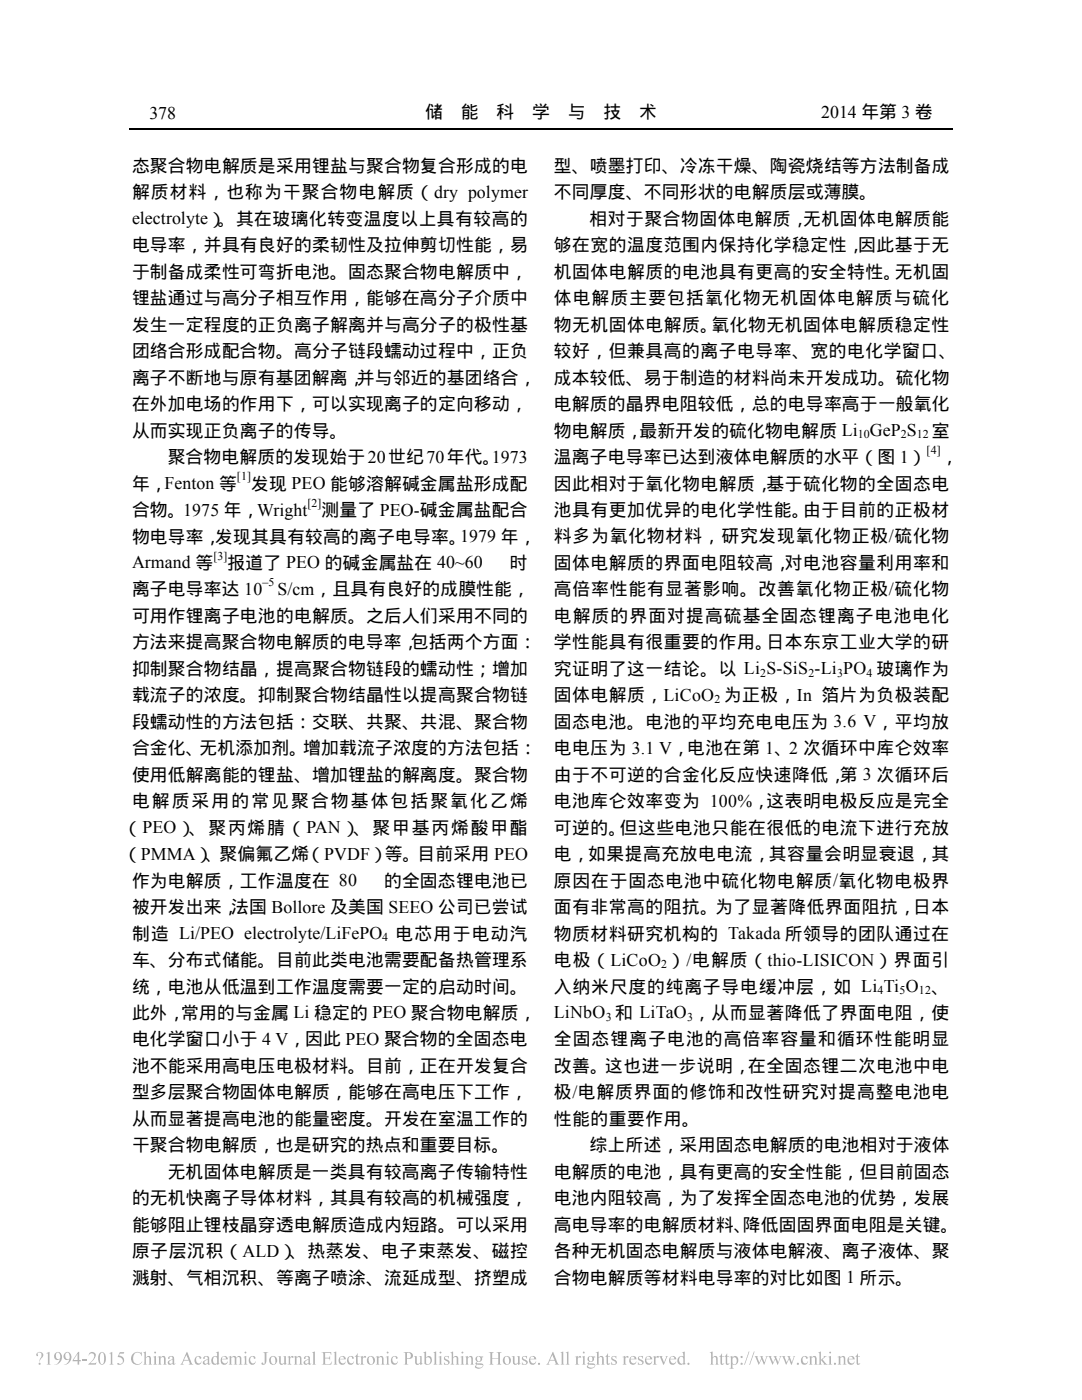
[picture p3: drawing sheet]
<svg xmlns="http://www.w3.org/2000/svg" width="216mm" height="279mm" viewBox="0 0 216 279" stroke-linecap="round" stroke-linejoin="round" font-family="sans-serif">
<path d="M25.8 25.7h164.3" fill="none" stroke="#000" stroke-width=".23"/>
<g fill="#b3b3b3">
<path d="M7.3 270.1a.73 .73 0 0 1 1.2 0 .73 .73 0 0 1-.3 1.1l-.3 .5v-.4a.93 .93 0 0 0 .1-1.3l-.2-.1a.48 .48 0 0 0-.3 .7l-.2-.1zM7.7 272.2a.22 .22 0 0 1 .4 0 .22 .22 0 0 1-.4 0z" fill-rule="evenodd"/>
<path d="M141.6 269.9l.6-.2v1.2a.54 .54 0 0 1 .7-.3 .54 .54 0 0 1 .3 .8v.8l.3 .1h-.9l.3-.2v-1a.35 .35 0 0 0-.3-.3 .35 .35 0 0 0-.4 .3v1.1l.3 .1h-.9l.3-.2v-2z" fill-rule="evenodd"/>
<path d="M13 269.9a.93 .93 0 0 1 1.1 .3 .93 .93 0 0 1 .1 1.2 1.34 1.34 0 0 1-1.5 .9 1.26 1.26 0 0 0 1.1-1 .77 .77 0 0 1-1.1-.3 .77 .77 0 0 1 .3-1.1zM13.3 270a.64 .64 0 0 0-.3 .8 .64 .64 0 0 0 .9 .3 .99 .99 0 0 0-.5-1.2z" fill-rule="evenodd"/>
<path d="M15.6 269.8h.2v1.6h.3v.3h-.3v.6h-.3v-.6h-1v-.2zM15.5 270.2l-.8 1.2h.8z" fill-rule="evenodd"/>
<path d="M16.4 271.3h1v.3h-1z" fill-rule="evenodd"/>
<path d="M17.9 270a.73 .73 0 0 1 1 0 .73 .73 0 0 1 0 1l-.9 1.1h.9l.4-.2-.2 .4h-1.5a2.65 2.65 0 0 0 1.2-1.9 .6 .6 0 0 0-.6-.3 .6 .6 0 0 0-.5 .4z" fill-rule="evenodd"/>
<path d="M19.9 270a.67 .67 0 0 1 .8-.1 .67 .67 0 0 1 .4 .6 1.34 1.34 0 0 1-.7 1.9 1.53 1.53 0 0 1-.5-2.4zM20.2 269.9a2.28 2.28 0 0 0 0 2.3h.3a2.23 2.23 0 0 0 0-2.3z" fill-rule="evenodd"/>
<path d="M21.8 270.1l.6-.3v2.3l.3 .2h-.9l.3-.1v-1.7v-.4z" fill-rule="evenodd"/>
<path d="M45.5 270.8l.6-.2v.4a.52 .52 0 0 1 .5-.4 .52 .52 0 0 1 .5 .4 .53 .53 0 0 1 .7-.4 .53 .53 0 0 1 .4 .7v.8l.2 .2h-.8l.3-.2v-.9a.35 .35 0 0 0-.3-.4 .35 .35 0 0 0-.4 .3v1.1l.2 .1h-.8l.2-.1v-1a.37 .37 0 0 0-.2-.4 .37 .37 0 0 0-.5 .2v1.1l.3 .2h-.8l.2-.1v-1.3z" fill-rule="evenodd"/>
<path d="M125.8 270.9a.67 .67 0 0 1 .8-.3 .67 .67 0 0 1 .4 .7h-1.2a.6 .6 0 0 0 .4 .8 .6 .6 0 0 0 .8-.4 .74 .74 0 0 1-1 .7 .74 .74 0 0 1-.4-1.1zM126 270.8l-.2 .4h.8a.39 .39 0 0 0-.2-.4 .39 .39 0 0 0-.4 0z" fill-rule="evenodd"/>
<path d="M28.5 269.9l.6-.2v1.2a.55 .55 0 0 1 .7-.2 .55 .55 0 0 1 .3 .7v.7l.3 .2h-.8l.2-.2v-1a.35 .35 0 0 0-.3-.3 .35 .35 0 0 0-.4 .3v1l.3 .2h-.9l.3-.1v-.2v-1.8v-.2z" fill-rule="evenodd"/>
<path d="M78.2 270.9a.54 .54 0 0 1 .7-.4 .54 .54 0 0 1 .3 .7h-.1a.42 .42 0 0 0-.5-.5 .42 .42 0 0 0-.3 .6 .59 .59 0 0 0 .4 .8 .59 .59 0 0 0 .7-.4 .75 .75 0 0 1-1 .6 .75 .75 0 0 1-.4-1z" fill-rule="evenodd"/>
<path d="M9.2 270.1l.7-.3v2.4l.3 .1h-.9l.3-.1v-2z" fill-rule="evenodd"/>
<path d="M53.6 271.5a.85 .85 0 0 1 1.7 0 .85 .85 0 0 1-1.7 0zM54.2 270.9a.86 .86 0 0 0 .5 1.3 .91 .91 0 0 0-.3-1.5z" fill-rule="evenodd"/>
<path d="M128.9 270.9a.69 .69 0 0 1 .8-.3 .69 .69 0 0 1 .4 .7h-1.2a.6 .6 0 0 0 .4 .7 .6 .6 0 0 0 .8-.3 .7 .7 0 0 1-.8 .7 .7 .7 0 0 1-.6-.9zM129.1 270.8l-.2 .4h.9a.4 .4 0 0 0-.3-.4 .4 .4 0 0 0-.4 0z" fill-rule="evenodd"/>
<path d="M39.1 270.9a.56 .56 0 0 1 .6-.3 .56 .56 0 0 1 .4 .5 .27 .27 0 0 1-.3 0 .27 .27 0 0 1-.1-.3 .6 .6 0 0 0-.6 .3 .6 .6 0 0 0 .2 .8 .55 .55 0 0 0 .5 .2 .55 .55 0 0 0 .5-.4 .76 .76 0 0 1-1 .6 .76 .76 0 0 1-.5-1z" fill-rule="evenodd"/>
<path d="M88.7 270.8l.9-.2v.6a.45 .45 0 0 0-.3-.4 .45 .45 0 0 0-.5 .1v.2l.3 .2a.59 .59 0 0 1 .5 .8 .59 .59 0 0 1-.9 .2l-.1 .1v-.6a.45 .45 0 0 0 .3 .4 .45 .45 0 0 0 .5-.2v-.2l-.7-.4-.1-.3z" fill-rule="evenodd"/>
<path d="M44.2 270.9a.69 .69 0 0 1 .8-.3 .69 .69 0 0 1 .5 .7h-1.2a.6 .6 0 0 0 .3 .7 .6 .6 0 0 0 .8-.3 .7 .7 0 0 1-.8 .7 .7 .7 0 0 1-.6-.9zM44.4 270.8l-.1 .4h.8a.4 .4 0 0 0-.2-.4 .4 .4 0 0 0-.5 0z" fill-rule="evenodd"/>
<path d="M23.9 269.8h.9l-.1 .4h-.8l-.2 .3a.92 .92 0 0 1 1.1 1.1 .92 .92 0 0 1-1.4 .6l.1-.2a.66 .66 0 0 0 1-.2 .66 .66 0 0 0-.5-.9l-.5-.1z" fill-rule="evenodd"/>
<path d="M133.7 270.9a.69 .69 0 0 1 .8-.3 .69 .69 0 0 1 .4 .7h-1.2a.6 .6 0 0 0 .4 .7 .6 .6 0 0 0 .8-.3 .7 .7 0 0 1-.8 .7 .7 .7 0 0 1-.6-.9zM133.9 270.8l-.2 .4h.8a.4 .4 0 0 0-.2-.4 .4 .4 0 0 0-.4 0z" fill-rule="evenodd"/>
<path d="M49.8 270.9a.54 .54 0 0 1 .7-.4 .54 .54 0 0 1 .4 .7h-.2a.42 .42 0 0 0-.5-.5 .42 .42 0 0 0-.3 .6 .59 .59 0 0 0 .4 .8 .59 .59 0 0 0 .7-.4 .75 .75 0 0 1-.9 .6 .75 .75 0 0 1-.4-1z" fill-rule="evenodd"/>
<path d="M52.5 269.8h1l-.3 .3v1.4a.62 .62 0 0 1-.2 .7 .62 .62 0 0 1-.8 0l.1-.3 .2 .1 .2 .3 .1-.3v-1.9z" fill-rule="evenodd"/>
<path d="M55.4 270.7h.6v1.1a.36 .36 0 0 0 .3 .4 .36 .36 0 0 0 .4-.3v-1.1l-.2-.1h.5v1.4l.3 .1-.6 .2v-.3a.54 .54 0 0 1-.6 .3 .54 .54 0 0 1-.4-.7v-.9z" fill-rule="evenodd"/>
<path d="M57.3 270.8l.6-.2v.4l.4-.4a.18 .18 0 0 1 .3 .1 .18 .18 0 0 1-.2 .3l-.3-.1-.2 .2v1.1l.3 .1h-.9l.3-.1v-.2v-1.1z" fill-rule="evenodd"/>
<path d="M105.8 270.9a.69 .69 0 0 1 .7-.3 .69 .69 0 0 1 .5 .7h-1.2a.6 .6 0 0 0 .4 .7 .6 .6 0 0 0 .7-.3 .7 .7 0 0 1-.7 .7 .7 .7 0 0 1-.6-.9zM105.9 270.8l-.1 .4h.8a.4 .4 0 0 0-.2-.4 .4 .4 0 0 0-.5 0z" fill-rule="evenodd"/>
<path d="M62.3 269.9l.5-.2v2.5l.3 .1h-.8l.2-.1v-.2v-1.9z" fill-rule="evenodd"/>
<path d="M60.8 270.8a.6 .6 0 0 1 .7-.2 .6 .6 0 0 1 .3 .6l.1 1 .2-.1-.4 .3-.1-.3a.49 .49 0 0 1-.8 .3 .49 .49 0 0 1-.1-.8l.9-.3-.1-.3a.32 .32 0 0 0-.4-.3 .32 .32 0 0 0-.2 .5h-.2l-.1-.2zM61 271.7v.4h.3l.3-.1v-.6z" fill-rule="evenodd"/>
<path d="M64.2 269.8h1.9v.6l-.3-.4h-.9v1l.8-.1 .2-.3v.9l-.2-.4h-.8v1l.1 .1a.89 .89 0 0 0 1.2-.5l-.1 .6h-1.9l.3-.1v-.3v-1.8z" fill-rule="evenodd"/>
<path d="M66.5 269.9l.6-.2v2.4l.2 .2h-.8l.3-.1v-2.1z" fill-rule="evenodd"/>
<path d="M92.1 269.9a.2 .2 0 0 1 .4 0 .2 .2 0 0 1-.4 0zM91.8 270.8l.6-.2v1.5l.3 .2h-.8l.2-.1v-1.3z" fill-rule="evenodd"/>
<path d="M71.3 270.1l.1 .6h.4v.1h-.4v1.2l.1 .2 .3-.1a.38 .38 0 0 1-.5 .3 .38 .38 0 0 1-.3-.5v-1.1l-.2-.1z" fill-rule="evenodd"/>
<path d="M130.2 270.8l.6-.2v.4l.3-.3 .2-.1a.21 .21 0 0 1 .1 .4 .2 .2 0 0 1-.3-.1l-.3 .2v1l.3 .2h-.9l.3-.1v-1.3z" fill-rule="evenodd"/>
<path d="M71.8 270.8l.6-.2v.4l.3-.3 .2-.1a.21 .21 0 0 1 .1 .4 .21 .21 0 0 1-.4-.1l-.2 .2v1l.3 .2h-.9l.3-.1v-1.3z" fill-rule="evenodd"/>
<path d="M127.4 270.8l.9-.2v.6a.47 .47 0 0 0-.3-.4 .47 .47 0 0 0-.5 .1l.3 .4a.59 .59 0 0 1 .6 .8 .59 .59 0 0 1-1 .2l-.1 .1v-.6a.48 .48 0 0 0 .3 .4 .48 .48 0 0 0 .6-.2l-.1-.2-.7-.4-.1-.3z" fill-rule="evenodd"/>
<path d="M77.2 269.9a.18 .18 0 0 1 .3 0 .18 .18 0 0 1-.3 0zM76.9 270.8l.6-.2v1.5l.3 .2h-.9l.3-.1v-.2v-1.1z" fill-rule="evenodd"/>
<path d="M30.8 269.9a.18 .18 0 0 1 .3 0 .18 .18 0 0 1-.3 0zM30.5 270.8l.6-.2v1.5l.3 .2h-.8l.2-.1v-1.3z" fill-rule="evenodd"/>
<path d="M80.5 269.8h.9a.74 .74 0 0 1 1 .8 .74 .74 0 0 1-1.1 .6h-.1v.9l.4 .2h-1.1l.3-.1 .1-.3v-1.8zM81.2 270v1.1a.57 .57 0 0 0 .8-.6 .57 .57 0 0 0-.8-.5z" fill-rule="evenodd"/>
<path d="M82.5 270.7h.6v1.1a.36 .36 0 0 0 .3 .4 .36 .36 0 0 0 .5-.3l-.1-1.1-.2-.1h.5v1.2l.1 .3h.2l-.5 .2v-.3a.54 .54 0 0 1-.7 .3 .54 .54 0 0 1-.4-.7v-.8z" fill-rule="evenodd"/>
<path d="M48.8 269.9a.2 .2 0 0 1 .4 0 .2 .2 0 0 1-.4 0zM48.6 270.8l.5-.2 .1 1.5 .2 .2h-.8l.2-.1 .1-.2-.1-1.1z" fill-rule="evenodd"/>
<path d="M86.5 269.9l.5-.2v2.5l.3 .1h-.8l.2-.1v-.2v-1.9z" fill-rule="evenodd"/>
<path d="M87.7 269.9a.2 .2 0 0 1 .4 0 .2 .2 0 0 1-.4 0zM87.5 270.8l.6-.2v1.5l.2 .2h-.8l.2-.1v-1.3z" fill-rule="evenodd"/>
<path d="M40.6 270.9a.61 .61 0 0 1 .7-.3 .61 .61 0 0 1 .4 .6l.1 1 .2-.1-.4 .3-.1-.3a.49 .49 0 0 1-.8 .3 .49 .49 0 0 1-.1-.8l.9-.3-.1-.3a.32 .32 0 0 0-.4-.3 .32 .32 0 0 0-.2 .5h-.2zM40.9 271.7v.4h.3l.3-.1v-.6z" fill-rule="evenodd"/>
<path d="M67.8 270.9a.67 .67 0 0 1 .8-.3 .67 .67 0 0 1 .4 .7h-1.2a.6 .6 0 0 0 .4 .8 .6 .6 0 0 0 .8-.4 .74 .74 0 0 1-1 .7 .74 .74 0 0 1-.4-1.1zM68 270.8l-.2 .4h.8a.39 .39 0 0 0-.2-.4 .39 .39 0 0 0-.4 0z" fill-rule="evenodd"/>
<path d="M145.6 270.8l.6-.2v.4a.62 .62 0 0 1 .7-.3 .62 .62 0 0 1 .4 .7 .76 .76 0 0 1-.3 .8 .76 .76 0 0 1-.8 0v.8l.2 .2h-.9l.3-.2v-.2v-1.9zM146.2 271.1v.6a.46 .46 0 0 0 .5 .6 .46 .46 0 0 0 .3-.7 .49 .49 0 0 0-.2-.7 .49 .49 0 0 0-.6 .2z" fill-rule="evenodd"/>
<path d="M92.7 270.8l.6-.2v.3a.54 .54 0 0 1 .7-.3 .54 .54 0 0 1 .4 .7v.9l.2 .1h-.8l.3-.2v-.8l-.1-.4-.2-.1-.5 .3v1l.3 .2h-.8l.2-.2v-1.2z" fill-rule="evenodd"/>
<path d="M95.1 270.8l.4-.2 .9 .1v.2h-.3a.68 .68 0 0 1-.1 .8 .68 .68 0 0 1-.8 .1l-.1 .2 .1 .1a1.02 1.02 0 0 1 1.2 .4 .95 .95 0 0 1-.7 .6 .95 .95 0 0 1-.9-.3l.3-.5-.2-.2 .3-.4-.3-.5zM95.3 270.8a.48 .48 0 0 0-.1 .6 .48 .48 0 0 0 .6 .2 .48 .48 0 0 0 .1-.6 .48 .48 0 0 0-.6-.2zM95.1 272.3l-.1 .3a.73 .73 0 0 0 .7 .3 .73 .73 0 0 0 .6-.4z" fill-rule="evenodd"/>
<path d="M114.7 270.8l.6-.2v.4l.3-.3 .2-.1a.21 .21 0 0 1 .1 .4 .21 .21 0 0 1-.4-.1l-.2 .2v1l.3 .2h-.9l.3-.1v-1.3z" fill-rule="evenodd"/>
<path d="M97.5 269.8h1.1l-.4 .3v.9h1.2v-1l-.3-.2h1l-.3 .3v2l.3 .2h-1l.3-.1v-1.1h-1.2v1l.4 .2h-1.1l.3-.1 .1-.3v-1.8z" fill-rule="evenodd"/>
<path d="M167.1 270.8l.6-.2v.3a.52 .52 0 0 1 .6-.3 .52 .52 0 0 1 .4 .7v.9l.2 .1h-.8h.2l.1-.3v-.9l-.3-.3-.4 .3v1.1l.2 .1h-.8l.3-.2v-1.2z" fill-rule="evenodd"/>
<path d="M102.1 270.7h.6v1.1a.36 .36 0 0 0 .2 .4 .36 .36 0 0 0 .5-.3l-.1-1.1-.2-.1h.6v1.4l.3 .1-.6 .2v-.3a.54 .54 0 0 1-.7 .3 .54 .54 0 0 1-.4-.7v-.9z" fill-rule="evenodd"/>
<path d="M104.3 270.8l.9-.2v.6a.47 .47 0 0 0-.3-.4 .47 .47 0 0 0-.5 .1l.2 .4a.59 .59 0 0 1 .6 .8 .59 .59 0 0 1-1 .2l-.1 .1v-.6a.48 .48 0 0 0 .4 .4 .48 .48 0 0 0 .5-.2l-.1-.2-.7-.4-.1-.3z" fill-rule="evenodd"/>
<path d="M69.5 270.9a.54 .54 0 0 1 .6-.4 .54 .54 0 0 1 .4 .7h-.2a.42 .42 0 0 0-.5-.5 .42 .42 0 0 0-.3 .6 .59 .59 0 0 0 .4 .8 .59 .59 0 0 0 .8-.4 .75 .75 0 0 1-1 .6 .75 .75 0 0 1-.4-1z" fill-rule="evenodd"/>
<path d="M156 270.7h.7l-.1 .1 .4 1.1 .4-.8-.4-.4h.8l-.2 .2 .4 1 .4-1.1-.2-.1h.5l-.2 .2-.5 1.5-.6-1.1-.6 1.1-.6-1.5z" fill-rule="evenodd"/>
<path d="M110.3 269.8l1 2.3 .3 .2h-1l.3-.2-.2-.6h-1l-.2 .6 .2 .2h-.7l.4-.4zM110.2 270.4l-.5 1h.9z" fill-rule="evenodd"/>
<path d="M111.8 269.9l.6-.2v2.4l.2 .2h-.8l.3-.1v-2.1z" fill-rule="evenodd"/>
<path d="M112.9 269.9l.5-.2v2.3l.1 .2 .2 .1h-.8l.2-.1v-.2v-1.8v-.2z" fill-rule="evenodd"/>
<path d="M43.1 269.9l.5-.2v2.4l.3 .1-.6 .2v-.3a.7 .7 0 0 1-.9 .1 .7 .7 0 0 1-.2-.9l.3-.6 .5-.1 .3 .2v-.7zM42.7 270.9a.77 .77 0 0 0 .5 1.2l.1-.1v-.8a.39 .39 0 0 0-.2-.4 .39 .39 0 0 0-.4 .1z" fill-rule="evenodd"/>
<path d="M116.3 269.9a.2 .2 0 0 1 .4 0 .2 .2 0 0 1-.4 0zM116.1 270.8l.6-.2v1.6l.2 .1h-.8l.2-.2v-1.2z" fill-rule="evenodd"/>
<path d="M117.4 270.8l.5-.2 .9 .2-.4 .1a.68 .68 0 0 1-.1 .8 .68 .68 0 0 1-.8 .1l-.1 .2 .3 .1a.72 .72 0 0 1 1.1 .5 .9 .9 0 0 1-.8 .6 .9 .9 0 0 1-.9-.5l.3-.4-.2-.1 .1-.2 .2-.3-.3-.3zM117.6 270.8a.49 .49 0 0 0-.1 .6 .49 .49 0 0 0 .6 .2 .5 .5 0 0 0 .1-.6 .5 .5 0 0 0-.6-.2zM117.5 272.3l-.2 .3a.73 .73 0 0 0 .7 .3 .73 .73 0 0 0 .6-.4z" fill-rule="evenodd"/>
<path d="M160.1 270.9a.56 .56 0 0 1 .6-.3 .56 .56 0 0 1 .4 .5 .27 .27 0 0 1-.3 0 .27 .27 0 0 1-.1-.3 .6 .6 0 0 0-.6 .3 .6 .6 0 0 0 .2 .8 .55 .55 0 0 0 .5 .2 .55 .55 0 0 0 .5-.4 .76 .76 0 0 1-1 .6 .76 .76 0 0 1-.5-1z" fill-rule="evenodd"/>
<path d="M121.3 270.1v.6h.4v.1h-.4v1.2l.1 .2 .4-.1a.38 .38 0 0 1-.5 .3 .38 .38 0 0 1-.3-.5v-1.1l-.2-.1z" fill-rule="evenodd"/>
<path d="M122.1 270.8l.9-.2v.6a.44 .44 0 0 0-.3-.4 .44 .44 0 0 0-.5 .1l.3 .4a.59 .59 0 0 1 .5 .8 .59 .59 0 0 1-.9 .2l-.1 .1v-.6a.48 .48 0 0 0 .3 .4 .48 .48 0 0 0 .5-.2v-.2l-.8-.6z" fill-rule="evenodd"/>
<path d="M74.9 270.8l.6-.2v.3a.52 .52 0 0 1 .7-.3 .52 .52 0 0 1 .3 .7l.1 .9 .2 .1h-.8h.2v-.3v-.9l-.2-.3-.5 .3v1.1l.3 .1h-.8l.2-.2v-1.2z" fill-rule="evenodd"/>
<path d="M124.2 270.8l.6-.2v.4l.3-.3h.3a.23 .23 0 0 1-.2 .3 .23 .23 0 0 1-.2-.1l-.2 .2v1l.3 .2h-.9l.3-.1v-1.3z" fill-rule="evenodd"/>
<path d="M153.3 270.7h.7l-.1 .2 .4 1 .4-.8-.4-.4h.7l-.1 .2 .4 1 .4-1.1-.2-.1h.5l-.3 .2-.5 1.5-.5-1.1-.6 1.1-.6-1.5z" fill-rule="evenodd"/>
<path d="M73.1 271.5a.86 .86 0 0 1 1.7 0 .86 .86 0 0 1-1.7 0zM73.7 270.9a1.07 1.07 0 0 0 .3 1.4 .83 .83 0 0 0 .5-.9 .83 .83 0 0 0-.6-.7z" fill-rule="evenodd"/>
<path d="M37.3 269.8l1 2.3 .3 .2h-1l.3-.2-.3-.6h-.9l-.3 .6 .3 .2h-.8l.5-.4zM37.2 270.4l-.5 1h.9z" fill-rule="evenodd"/>
<path d="M118.9 269.9l.6-.2v1.2a.55 .55 0 0 1 .7-.3 .55 .55 0 0 1 .3 .8v.8l.2 .1h-.8l.3-.2v-1a.35 .35 0 0 0-.4-.3 .35 .35 0 0 0-.3 .3v1.1l.2 .1h-.8l.2-.1v-2.1z" fill-rule="evenodd"/>
<path d="M84.4 269.9l.6-.2v1.2a.69 .69 0 0 1 1-.1 .69 .69 0 0 1 .1 .9 .91 .91 0 0 1-1.4 .5v-2.1zM85.1 271l-.1 1.1a.53 .53 0 0 0 .7 .1 .53 .53 0 0 0 .2-.7 .51 .51 0 0 0-.2-.5 .51 .51 0 0 0-.6 0z" fill-rule="evenodd"/>
<path d="M136.1 269.9l.5-.2v2.2l.1 .3h.2l-.6 .2v-.3a.75 .75 0 0 1-1 .1 .75 .75 0 0 1 0-1.1l.5-.5 .5 .2v-.8zM135.7 270.9a.75 .75 0 0 0-.2 .8 .75 .75 0 0 0 .7 .4l.1-.1v-.8a.39 .39 0 0 0-.2-.4 .39 .39 0 0 0-.4 .1z" fill-rule="evenodd"/>
<path d="M58.6 270.8l.6-.2v.3a.52 .52 0 0 1 .6-.3 .52 .52 0 0 1 .3 .7l.1 .9 .2 .1h-.8h.2l.1-.3-.1-.9-.2-.3-.4 .3v1.1l.2 .1h-.8l.2-.2v-1.2z" fill-rule="evenodd"/>
<path d="M31.4 270.8l.6-.2v.3a.54 .54 0 0 1 .7-.3 .54 .54 0 0 1 .4 .7v.9l.2 .1h-.8l.2-.2v-.8v-.4l-.2-.1-.5 .3v1l.3 .2h-.8l.2-.2v-1.2z" fill-rule="evenodd"/>
<path d="M11 270.1a.85 .85 0 0 1 1.1-.1 .85 .85 0 0 1 .3 1.1 1.38 1.38 0 0 1-1.6 1.2 1.2 1.2 0 0 0 1.2-1 .75 .75 0 0 1-1.1-.1 .75 .75 0 0 1 .1-1.1zM11.3 270.1a.65 .65 0 0 0-.1 .8 .65 .65 0 0 0 .7 .3 .74 .74 0 0 0-.5-1.2z" fill-rule="evenodd"/>
<path d="M144 270.1l.1 .6h.4v.1h-.4v1.2l.1 .2 .3-.1a.39 .39 0 0 1-.4 .3 .39 .39 0 0 1-.3-.5v-1.1l-.3-.1z" fill-rule="evenodd"/>
<path d="M145.1 270.1v.6h.4v.1h-.4v1.2l.1 .2 .4-.1a.38 .38 0 0 1-.5 .3 .38 .38 0 0 1-.3-.5v-1.1l-.3-.1z" fill-rule="evenodd"/>
<path d="M33.7 270.8a.62 .62 0 0 1 .7-.2 .62 .62 0 0 1 .3 .6l.1 .9h.2l-.4 .3-.2-.3a.48 .48 0 0 1-.7 .3 .48 .48 0 0 1-.1-.8l.8-.3v-.3a.33 .33 0 0 0-.4-.3 .33 .33 0 0 0-.2 .5l-.2-.1zM33.8 271.7l.1 .4h.3l.2-.1v-.6z" fill-rule="evenodd"/>
<path d="M147.8 270.8a.21 .21 0 0 1 .4 0 .21 .21 0 0 1-.4 0zM147.7 272.2a.25 .25 0 0 1 .5 0 .25 .25 0 0 1-.5 0z" fill-rule="evenodd"/>
<path d="M149.4 269.7h.1l-.9 2.7h-.1z" fill-rule="evenodd"/>
<path d="M150.4 269.7h.2l-1 2.7h-.1z" fill-rule="evenodd"/>
<path d="M150.6 270.7h.7h-.2v.3l.4 .9 .4-.8-.3-.4h.7l-.1 .2 .3 1 .4-1-.2-.2h.5l-.2 .2-.5 1.5-.5-1.1-.6 1.1z" fill-rule="evenodd"/>
<path d="M26.6 270.1a1.78 1.78 0 0 1 1.6-.2l.1-.1v.9a.92 .92 0 0 0-1.1-.7 .92 .92 0 0 0-.6 1.1 .98 .98 0 0 0 .6 1.1 .98 .98 0 0 0 1.2-.5 1.24 1.24 0 0 1-1.9 .3 1.24 1.24 0 0 1 .1-1.9z" fill-rule="evenodd"/>
<path d="M89.9 269.9l.5-.2v1.2a.55 .55 0 0 1 .7-.2 .55 .55 0 0 1 .3 .7v.7l.3 .2h-.8l.2-.2v-1a.35 .35 0 0 0-.3-.3 .35 .35 0 0 0-.4 .3v1l.3 .2h-.8l.2-.1v-.2v-1.8v-.2z" fill-rule="evenodd"/>
<path d="M100.3 271.5a.85 .85 0 0 1 1.7 0 .85 .85 0 0 1-1.7 0zM100.8 270.9a.86 .86 0 0 0 .6 1.3 .91 .91 0 0 0-.4-1.5z" fill-rule="evenodd"/>
<path d="M161.3 270.8l.6-.2v.3a.54 .54 0 0 1 .7-.3 .54 .54 0 0 1 .3 .7v.9l.3 .1h-.8l.2-.2v-.8v-.4l-.3-.1-.4 .3v1l.3 .2h-.8l.2-.2v-1.2z" fill-rule="evenodd"/>
<path d="M163.2 269.9l.6-.2v1.7l.6-.6-.1-.1h.7l-.9 .6 1 1h-.8l.1-.2-.6-.7v.8l.3 .1h-.9l.3-.1v-.2v-1.8l-.1-.2z" fill-rule="evenodd"/>
<path d="M165.5 269.9a.18 .18 0 0 1 .3 0 .18 .18 0 0 1-.3 0zM165.2 270.8l.6-.2v1.5l.3 .2h-.9l.3-.1v-1.3z" fill-rule="evenodd"/>
<path d="M131.5 270.7h.8l-.2 .1 .4 1.1 .4-1.1-.1-.1h.5l-.8 1.7-.8-1.5z" fill-rule="evenodd"/>
<path d="M169.3 270.9a.67 .67 0 0 1 .8-.3 .67 .67 0 0 1 .4 .7h-1.1a.6 .6 0 0 0 .3 .8 .6 .6 0 0 0 .8-.4 .74 .74 0 0 1-1 .7 .74 .74 0 0 1-.4-1.1zM169.5 270.8l-.1 .4h.7a.39 .39 0 0 0-.1-.4 .39 .39 0 0 0-.5 0z" fill-rule="evenodd"/>
<path d="M171.2 270.1v.6h.4v.1h-.4v1.2l.1 .2 .4-.1a.38 .38 0 0 1-.5 .3 .38 .38 0 0 1-.3-.5v-1.1l-.3-.1z" fill-rule="evenodd"/>
<circle cx="107.5" cy="272.2" r=".23"/>
<circle cx="166.6" cy="272.2" r=".23"/>
<circle cx="159.2" cy="272.2" r=".23"/>
<circle cx="137.4" cy="272.2" r=".22"/>
</g>
<g font-size="3.6">
<text x="29.8" y="23.8">378 年</text>
<text x="84.8" y="23.5">储</text>
<text x="92" y="23.5">能</text>
<text x="99.1" y="23.5">科</text>
<text x="106.2" y="23.5">学</text>
<text x="113.3" y="23.5">与</text>
<text x="120.4" y="23.5">技</text>
<text x="127.5" y="23.5">术</text>
<text x="163.9" y="23.5">2014 年第 3 卷</text>
<text x="26.4" y="34.3">态聚合物电解质是采用锂盐与聚合物复合形成的电</text>
<text x="110.5" y="34.3">型、喷墨打印、冷冻干燥、陶瓷烧结等方法制备成</text>
<text x="26.4" y="39.6">解质材料，也称为干聚合物电解质（dry polymer</text>
<text x="110.5" y="39.6">不同厚度、不同形状的电解质层或薄膜。</text>
<text x="26.4" y="44.8">electrolyte）</text>
<text x="43.4" y="44.9">。其在玻璃化转变温度以上具有较高的</text>
<text x="117.6" y="44.9">相对于聚合物固体电解质，无机固体电解质能</text>
<text x="26.4" y="50.1">电导率，并具有良好的柔韧性及拉伸剪切性能，易</text>
<text x="110.5" y="50.1">够在宽的温度范围内保持化学稳定性，因此基于无</text>
<text x="26.4" y="55.4">于制备成柔性可弯折电池。固态聚合物电解质中，</text>
<text x="110.5" y="55.4">机固体电解质的电池具有更高的安全特性。无机固</text>
<text x="26.4" y="60.7">锂盐通过与高分子相互作用，能够在高分子介质中</text>
<text x="26.4" y="66">发生一定程度的正负离子解离并与高分子的极性基</text>
<text x="110.5" y="60.7">体电解质主要包括氧化物无机固体电解质与硫化</text>
<text x="110.5" y="66">物无机固体电解质。氧化物无机固体电解质稳定性</text>
<text x="26.4" y="71.3">团络合形成配合物。高分子链段蠕动过程中，正负</text>
<text x="110.5" y="71.3">较好，但兼具高的离子电导率、宽的电化学窗口、</text>
<text x="26.4" y="76.6">离子不断地与原有基团解离，</text>
<text x="71.2" y="76.6">并与邻近的基团络合，</text>
<text x="110.5" y="76.6">成本较低、易于制造的材料尚未开发成功。硫化物</text>
<text x="26.4" y="81.9">在外加电场的作用下，可以实现离子的定向移动，</text>
<text x="110.5" y="81.8">电解质的晶界电阻较低，总的电导率高于一般氧化</text>
<text x="26.4" y="87.1">从而实现正负离子的传导。</text>
<text x="110.5" y="87.1">物电解质，最新开发的硫化物电解质 Li GeP S</text>
<text x="185.9" y="87.1">室</text>
<text x="33.5" y="92.4">聚合物电解质的发现始于20世纪70年代。</text>
<text x="98.1" y="92.3">1973</text>
<text x="110.5" y="92.4">温离子电导率已达到液体电解质的水平（图 1）</text>
<text x="187.7" y="92.4">，</text>
<text x="26.4" y="97.7">年，Fenton 等</text>
<text x="50.1" y="97.7">发现 PEO 能够溶解碱金属盐形成配</text>
<text x="110.5" y="97.7">因此相对于氧化物电解质，基于硫化物的全固态电</text>
<text x="26.4" y="103">合物。1975 年，Wright</text>
<text x="64.2" y="103">测量了 PEO-碱金属盐配合</text>
<text x="110.5" y="103">池具有更加优异的电化学性能。由于目前的正极材</text>
<text x="26.4" y="108.3">物电导率，发现其具有较高的离子电导率。1979 年，</text>
<text x="26.4" y="113.5">Armand 等</text>
<text x="45.4" y="113.6">报道了 PEO 的碱金属盐在 40~60 ℃时</text>
<text x="110.5" y="108.3">料多为氧化物材料，研究发现氧化物正极/硫化物</text>
<text x="110.5" y="113.6">固体电解质的界面电阻较高，对电池容量利用率和</text>
<text x="26.4" y="118.8">离子电导率达 10</text>
<text x="55.4" y="118.7">S/cm，且具有良好的成膜性能，</text>
<text x="110.5" y="118.8">高倍率性能有显著影响。改善氧化物正极/硫化物</text>
<text x="26.4" y="124.1">可用作锂离子电池的电解质。之后人们采用不同的</text>
<text x="110.5" y="124.1">电解质的界面对提高硫基全固态锂离子电池电化</text>
<text x="26.4" y="129.4">方法来提高聚合物电解质的电导率，</text>
<text x="82" y="129.4">包括两个方面：</text>
<text x="110.5" y="129.4">学性能具有很重要的作用。日本东京工业大学的研</text>
<text x="26.4" y="134.7">抑制聚合物结晶，提高聚合物链段的蠕动性；增加</text>
<text x="110.5" y="134.7">究证明了这一结论。以 Li S-SiS -Li PO 玻璃作为</text>
<text x="26.4" y="140">载流子的浓度。抑制聚合物结晶性以提高聚合物链</text>
<text x="110.5" y="140">固体电解质，LiCoO 为正极，In 箔片为负极装配</text>
<text x="26.4" y="145.2">段蠕动性的方法包括：交联、共聚、共混、聚合物</text>
<text x="110.5" y="145.2">固态电池。电池的平均充电电压为 3.6 V，平均放</text>
<text x="26.4" y="150.5">合金化、无机添加剂。增加载流子浓度的方法包括：</text>
<text x="26.4" y="155.8">使用低解离能的锂盐、增加锂盐的解离度。聚合物</text>
<text x="110.5" y="150.5">电电压为 3.1 V，电池在第 1、2 次循环中库仑效率</text>
<text x="110.5" y="155.8">由于不可逆的合金化反应快速降低，第 3 次循环后</text>
<text x="26.4" y="161.1">电解质采用的常见聚合物基体包括聚氧化乙烯</text>
<text x="110.5" y="161.1">电池库仑效率变为 100%，这表明电极反应是完全</text>
<text x="24.6" y="166.4">（PEO）、聚丙烯腈（PAN）、聚甲基丙烯酸甲酯</text>
<text x="110.5" y="166.4">可逆的。但这些电池只能在很低的电流下进行充放</text>
<text x="24.6" y="171.7">（PMMA）</text>
<text x="40.9" y="171.7">、聚偏氟乙烯（PVDF）等。目前采用 PEO</text>
<text x="110.5" y="171.7">电，如果提高充放电电流，其容量会明显衰退，其</text>
<text x="26.4" y="177">作为电解质，工作温度在 80 ℃的全固态锂电池已</text>
<text x="110.5" y="177">原因在于固态电池中硫化物电解质/氧化物电极界</text>
<text x="26.4" y="182.2">被开发出来，</text>
<text x="46.1" y="182.2">法国 Bollore 及美国 SEEO 公司已尝试</text>
<text x="110.5" y="182.2">面有非常高的阻抗。为了显著降低界面阻抗，日本</text>
<text x="26.4" y="187.5">制造 Li/PEO electrolyte/LiFePO</text>
<text x="78.9" y="187.5">电芯用于电动汽</text>
<text x="110.5" y="187.5">物质材料研究机构的 Takada 所领导的团队通过在</text>
<text x="26.4" y="192.8">车、分布式储能。目前此类电池需要配备热管理系</text>
<text x="110.5" y="192.8">电极（LiCoO ）/电解质（thio-LISICON）界面引</text>
<text x="26.4" y="198.1">统，电池从低温到工作温度需要一定的启动时间。</text>
<text x="26.4" y="203.4">此外，常用的与金属 Li 稳定的 PEO 聚合物电解质，</text>
<text x="110.5" y="198.1">入纳米尺度的纯离子导电缓冲层，如 Li Ti O</text>
<text x="110.5" y="203.3">LiNbO 和 LiTaO ，从而显著降低了界面电阻，使</text>
<text x="185.9" y="198.1">、</text>
<text x="26.4" y="208.6">电化学窗口小于 4 V，因此 PEO 聚合物的全固态电</text>
<text x="110.5" y="208.6">全固态锂离子电池的高倍率容量和循环性能明显</text>
<text x="26.4" y="213.9">池不能采用高电压电极材料。目前，正在开发复合</text>
<text x="110.5" y="213.9">改善。这也进一步说明，在全固态锂二次电池中电</text>
<text x="26.4" y="219.2">型多层聚合物固体电解质，能够在高电压下工作，</text>
<text x="110.5" y="219.2">极/电解质界面的修饰和改性研究对提高整电池电</text>
<text x="26.4" y="224.5">从而显著提高电池的能量密度。开发在室温工作的</text>
<text x="110.5" y="224.5">性能的重要作用。</text>
<text x="26.4" y="229.8">干聚合物电解质，也是研究的热点和重要目标。</text>
<text x="117.6" y="229.8">综上所述，采用固态电解质的电池相对于液体</text>
<text x="33.5" y="235.1">无机固体电解质是一类具有较高离子传输特性</text>
<text x="110.5" y="235.1">电解质的电池，具有更高的安全性能，但目前固态</text>
<text x="26.4" y="240.3">的无机快离子导体材料，其具有较高的机械强度，</text>
<text x="26.4" y="245.6">能够阻止锂枝晶穿透电解质造成内短路。可以采用</text>
<text x="110.5" y="240.3">电池内阻较高，为了发挥全固态电池的优势，发展</text>
<text x="110.5" y="245.6">高电导率的电解质材料、</text>
<text x="148.3" y="245.6">降低固固界面电阻是关键。</text>
<text x="26.4" y="250.9">原子层沉积（ALD）</text>
<text x="57.7" y="250.9">、热蒸发、电子束蒸发、磁控</text>
<text x="110.5" y="250.9">各种无机固态电解质与液体电解液、离子液体、聚</text>
<text x="26.4" y="256.2">溅射、气相沉积、等离子喷涂、流延成型、挤塑成</text>
<text x="110.5" y="256.2">合物电解质等材料电导率的对比如图 1 所示。</text>
</g>
<g font-size="2.4">
<text x="171.2" y="87.5">10</text>
<text x="179.7" y="87.5">2</text>
<text x="182.9" y="87.5">12</text>
<text x="47.3" y="95.8">[1]</text>
<text x="184.9" y="90.6">[4]</text>
<text x="61.4" y="101.1">[2]</text>
<text x="42.6" y="111.7">[3]</text>
<text x="52.4" y="117">–5</text>
<text x="151.7" y="135">2</text>
<text x="161.3" y="135">2</text>
<text x="167" y="135">3</text>
<text x="172.9" y="135">4</text>
<text x="142.6" y="140.3">2</text>
<text x="76.3" y="187.9">4</text>
<text x="131.9" y="193.1">2</text>
<text x="120.9" y="203.7">3</text>
<text x="137.1" y="203.7">3</text>
<text x="175.1" y="198.4">4</text>
<text x="179.5" y="198.4">5</text>
<text x="183.3" y="198.4">12</text>
</g>
</svg>
